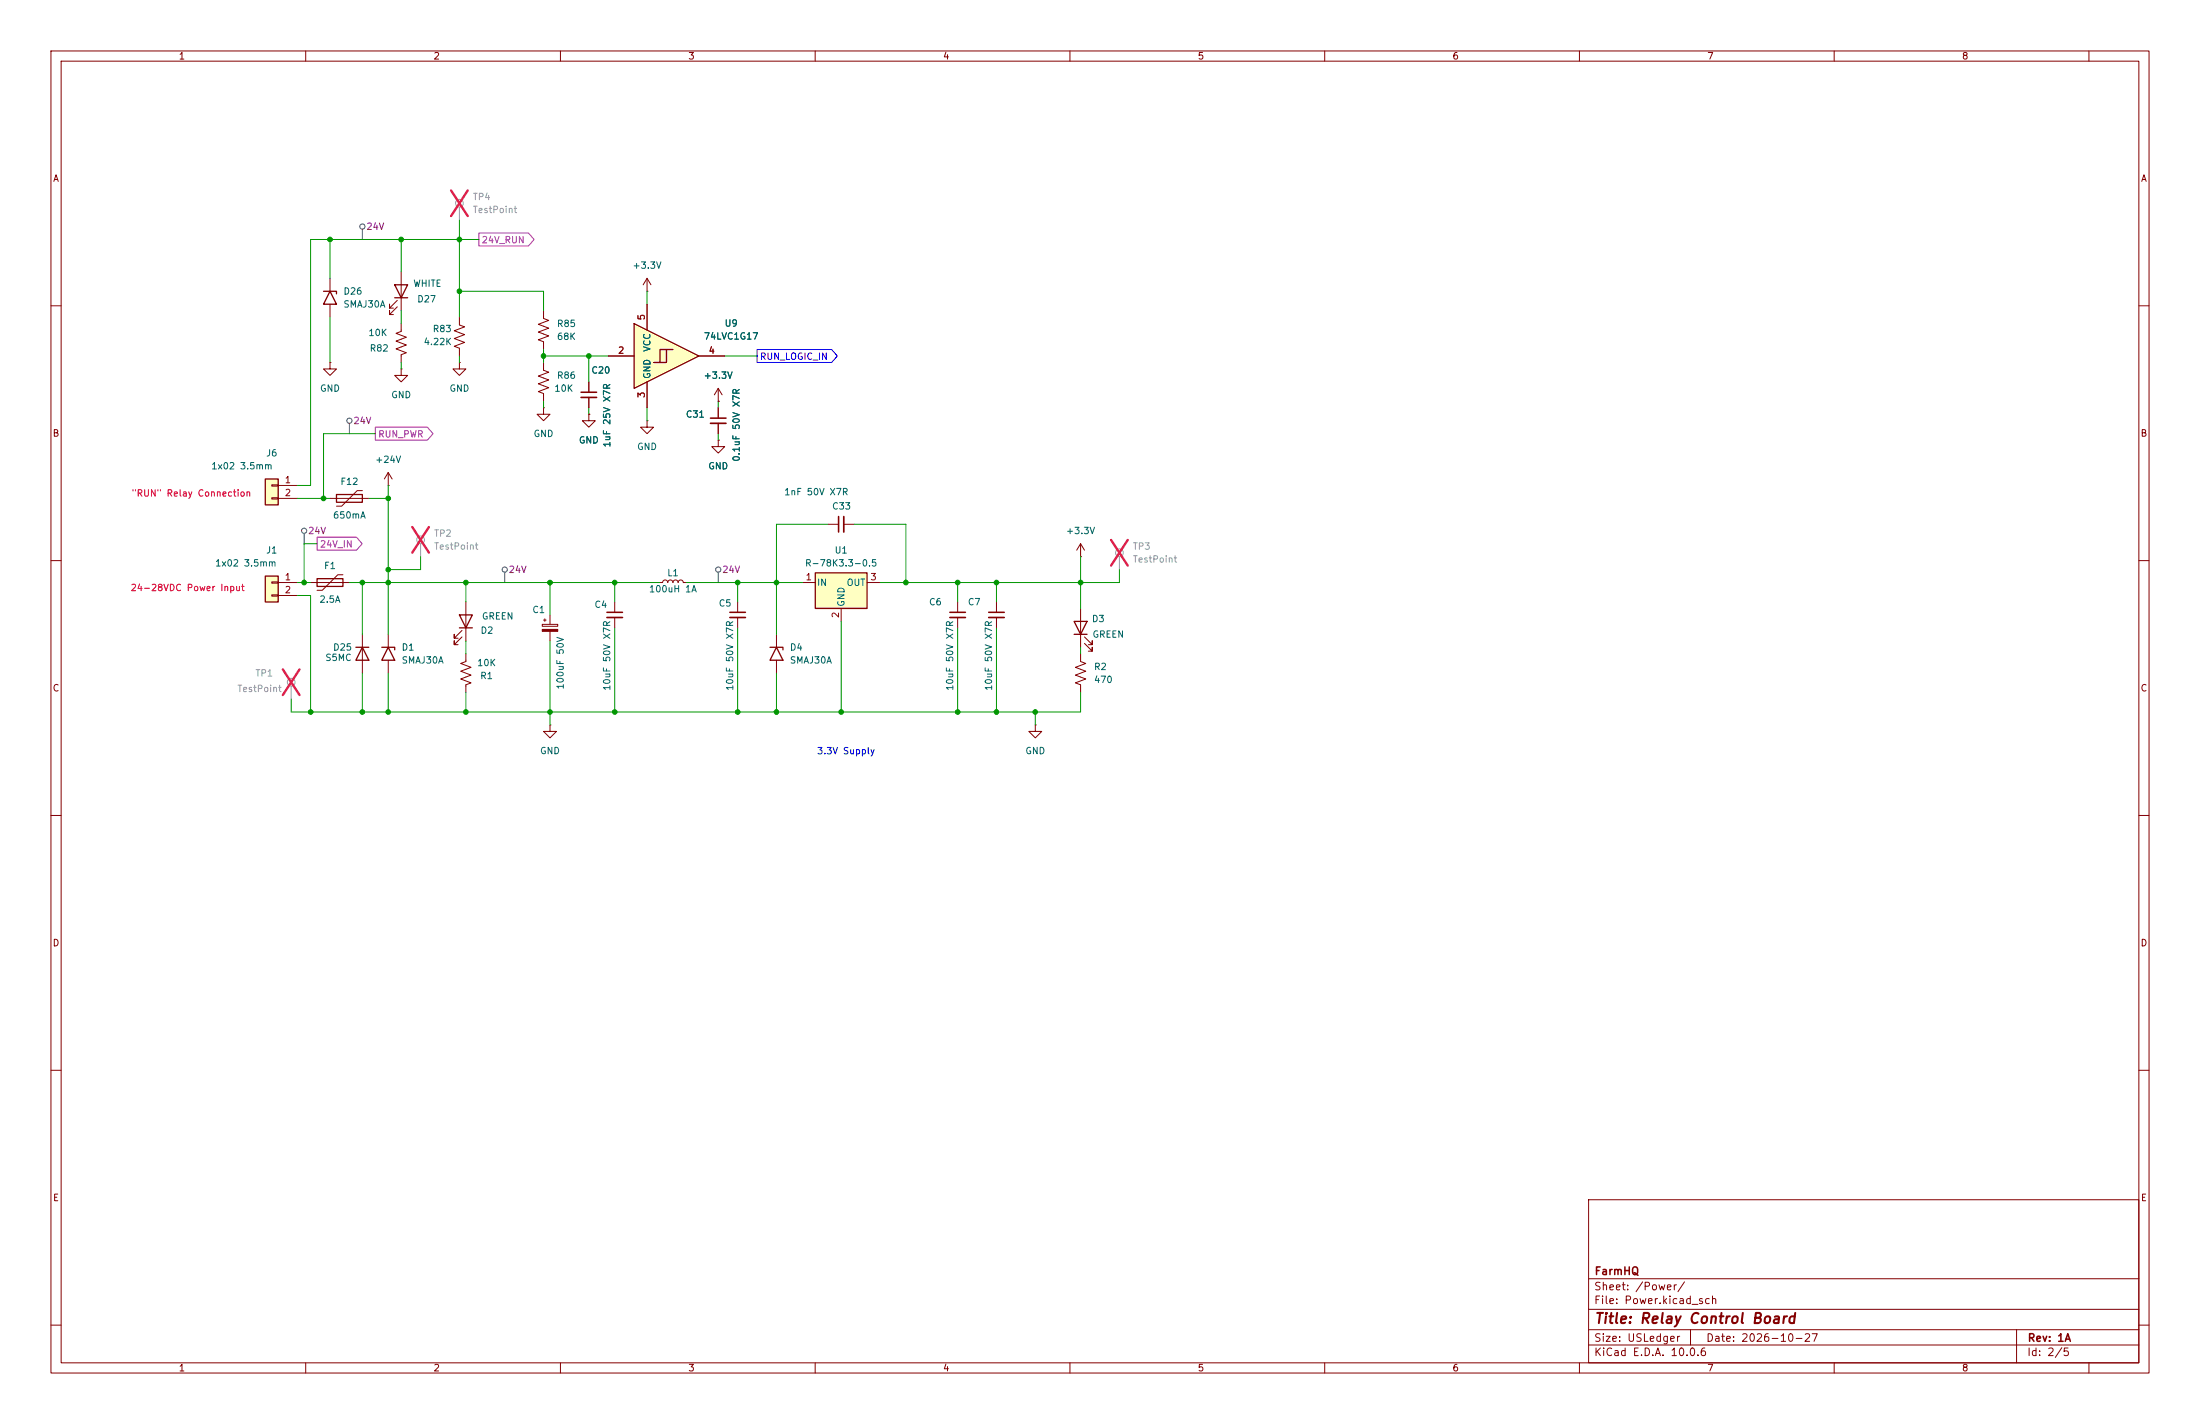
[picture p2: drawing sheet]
<svg xmlns="http://www.w3.org/2000/svg" width="432mm" height="279mm" viewBox="0 0 432 279" stroke-linecap="round" stroke-linejoin="round" font-family="sans-serif">
<g fill="none" stroke="#840000" stroke-width=".2">
<path d="M10 10h411.8v259.4h-411.8zM12 12h407.8v255.4h-407.8zM60 10v2M110 10v2M160 10v2M210 10v2M260 10v2M310 10v2M360 10v2M410 10v2M10 60h2M419.8 60h2"/>
<path d="M106.7 80v1.3h1.2l-1.2 1.3-1.3-1.3h1.3M106.7 80h.1M127 82.6v1.2h-1.3l1.3 1.3 1.3-1.3h-1.3M127 82.6h.1M10 110h2M212.1 109.2h.1M212.1 106.7l-.8 1.3M212.1 106.7l.8 1.3M212.1 106.7v2.5M419.8 110h2M10 160h2M419.8 160h2"/>
<path d="M10 210h2M419.8 210h2M311.8 235.4h108v32h-108zM10 260h2M311.8 256.9h108M311.8 250.9h108M419.8 260h2M60 267.4v2M110 267.4v2M160 267.4v2M210 267.4v2M260 267.4v2"/>
<path d="M310 267.4v2M311.8 263.9h108M311.8 260.9h108M331.8 260.9v3M360 267.4v2M395.8 260.9v6.5M410 267.4v2"/>
</g>
<path d="M52.1 113h2.5v5.1h-2.5z" fill="#ffffc2"/>
<path d="M66 97h5.1v1.6h-5.1zM52.1 113h2.5v5.1h-2.5z" fill="none" stroke="#840000" stroke-width=".25"/>
<path d="M115.6 74.9v2.1M115.6 78v2M64.8 97.8h7.6M71.1 96.3h-1l-3 3h-1.1M53.3 114.2h1.3v.2h-1.3zM53.3 116.7h1.3v.3h-1.3zM54.6 114.3h3.8M54.6 116.8h3.8M120.6 118.1v2M120.6 121.2v2" fill="none" stroke="#840000" stroke-width=".2"/>
<path d="M114 77h3.1M119.1 120.1h3.1" fill="none" stroke="#840000" stroke-width=".3"/>
<path d="M114 78h3.1M119.1 121.2h3.1" fill="none" stroke="#840000" stroke-width=".33"/>
<path d="M160 112.4h10.2v7h-10.2z" fill="#ffffc2"/>
<path d="M62.2 113.5h5.1v1.6h-5.1zM160 112.4h10.2v7h-10.2zM69.8 127h2.6M71.1 127l1.3 2.5h-2.6z" fill="none" stroke="#840000" stroke-width=".25"/>
<g fill="none" stroke="#840000" stroke-width=".2">
<path d="M127 57.2h.1M127 54.6l.8 1.3M127 54.6l-.8 1.3M127 54.6v2.6M106.7 61v1.5l1 .4-2 .7 2 .8-2 .8 2 .7-2 .8 1 .4v1.5M106.7 71.1v1.5l1 .4-2 .8 2 .7-2 .8 2 .8-2 .7 1 .4v1.5M115.6 81.3v1.3h-1.3l1.3 1.2 1.2-1.2h-1.2M115.6 81.3h.1M61 114.3h7.6M67.3 112.8h-1l-3.1 3h-1M157.5 114.3h2.5M162.6 102.9h2"/>
<path d="M165.1 119.4v2.5M165.6 102.9h2M170.2 114.3h2.5M71.1 124.5v7.6M203.2 142.2v1.3h1.3l-1.3 1.3-1.3-1.3h1.3M203.2 142.2h.1"/>
</g>
<path d="M164.6 101.3v3.1" fill="none" stroke="#840000" stroke-width=".3"/>
<path d="M165.6 101.3v3.1" fill="none" stroke="#840000" stroke-width=".33"/>
<path d="M52.1 94h2.5v5.1h-2.5z" fill="#ffffc2"/>
<path d="M52.1 94h2.5v5.1h-2.5zM74.9 127h2.6v.5M76.2 127l1.3 2.5h-2.6zM90.2 120.7h2.5l-1.3 2.5zM90.2 123.2h2.5" fill="none" stroke="#840000" stroke-width=".25"/>
<g fill="none" stroke="#840000" stroke-width=".2">
<path d="M141 78.7h.1M141 76.2v2.5M141 76.2l.7 1.3M141 76.2l-.8 1.3M53.3 95.1h1.3v.3h-1.3zM53.3 97.7h1.3v.2h-1.3zM54.6 95.3h3.8M54.6 97.8h3.8M141 86.4v1.2h-1.3l1.3 1.3 1.2-1.3h-1.2M141 86.4h.1M141 80v2M141 83.1v2"/>
<path d="M91.4 118.1v7.6M129.5 114.3h.5l.2-.4 .4-.1 .3 .1 .2 .4 .1-.4 .4-.1 .3 .1 .2 .4 .1-.4 .4-.1 .3 .1 .2 .4 .1-.4 .4-.1 .4 .1 .1 .4h.5M144.8 118.1v2M76.2 124.5v2.5M76.2 129.5v2.6M90.7 125l-1.5 1.5v-.8v.8h.7M90.7 123.7l-1.5 1.5v-.7v.7h.7M91.4 128.3v1.5l-1 .4 2.1 .7-2.1 .8 2.1 .8-2.1 .7 2.1 .8-1.1 .4v1.5M144.8 121.2v2M212.1 128.3v1.5l1 .4-2 .7 2 .8-2 .8 2 .7-2 .8 1 .4v1.5"/>
</g>
<path d="M139.4 82h3.1M143.3 120.1h3" fill="none" stroke="#840000" stroke-width=".3"/>
<path d="M139.4 83.1h3.1M143.3 121.2h3" fill="none" stroke="#840000" stroke-width=".33"/>
<g fill="none" stroke="#a1a1a1" stroke-width=".2">
<path d="M82.5 106.7v2.5M57.1 134.6v2.6"/>
<circle cx="82.5" cy="105.9" r=".76"/>
<circle cx="57.1" cy="133.9" r=".76"/>
</g>
<path d="M80.9 103.4l3.3 5M84.2 103.4l-3.3 5M55.5 131.3l3.3 5.1M58.8 131.3l-3.3 5.1" fill="none" stroke="#e12e31" stroke-width=".46"/>
<g fill="#ffffc2">
<path d="M124.5 63.5l12.7 6.4-12.7 6.3z"/>
<path d="M129.5 68.6v2.5h-1.2l2.5-2.5z"/>
<path d="M130.8 68.6h1.3l-2.6 2.5h1.3z"/>
</g>
<path d="M63.5 57.2h2.5v.5M64.8 57.2l1.2 2.5h-2.5zM77.5 55.9h2.5l-1.3 2.5zM77.5 58.4h2.5M124.5 63.5l12.7 6.4-12.7 6.3zM130.8 68.6h-1.3v2.5h-1.2M132.1 68.6h-1.3v2.5h-1.3M151.1 127h2.6v.5M152.4 127l1.3 2.5h-2.6zM210.8 121.9h2.6l-1.3 2.6zM210.8 124.5h2.6" fill="none" stroke="#840000" stroke-width=".25"/>
<g fill="none" stroke="#840000" stroke-width=".2">
<path d="M64.8 54.6v2.6M64.8 59.7v2.5M78 58.9l-1.5 1.6v-.8v.8h.7M78.7 53.3v7.7M127 59.7v5.1M64.8 71.1v1.3h1.2l-1.2 1.3-1.3-1.3h1.3M64.8 71.1h.1M78 60.2l-1.5 1.5v-.7v.7h.7M78.7 63.5v1.5l-1 .4 2.1 .8-2.1 .7 2.1 .8-2.1 .8 2.1 .7-1.1 .4v1.5M78.7 72.4v1.3h1.3l-1.3 1.2-1.2-1.2h1.2M78.7 72.4h.1M90.2 71.1v1.3h1.2l-1.2 1.3-1.3-1.3h1.3"/>
<path d="M90.2 71.1h.1M90.2 62.2v1.6l1 .3-2 .8 2 .8-2 .7 2 .8-2 .7 1 .4v1.6M115.6 74.9v2.1M115.6 78v2M119.4 69.9h5.1M127 74.9v5.1M137.2 69.9h5M141 78.7h.1M76.2 95.3h.1M76.2 92.7l-.8 1.3M76.2 92.7l.8 1.3M76.2 92.7v2.6"/>
<path d="M115.6 81.3h.1M141 86.4h.1M141 80v2M141 83.1v2M188 118.1v2M195.6 118.1v2M212.1 119.4v7.6M106.4 122.5h3.1v.4h-3.1zM106.7 121.7h.5M106.9 121.4v.5M107.9 120.7v1.8M107.9 123.9v1.8"/>
<path d="M152.4 124.5v2.5M152.4 129.5v2.6M188 121.2v2M195.6 121.2v2M212.9 126.2l1.5 1.6v-.8v.8h-.8M212.9 125l1.5 1.5v-.8v.8h-.8M107.9 142.2v1.3h1.3l-1.3 1.3-1.2-1.3h1.2M107.9 142.2h.1"/>
</g>
<g fill="none" stroke="#a1a1a1" stroke-width=".2">
<path d="M90.2 40.6v2.6M219.7 109.2v2.6"/>
<circle cx="90.2" cy="39.9" r=".76"/>
<circle cx="219.7" cy="108.5" r=".76"/>
</g>
<path d="M88.5 37.4l3.3 5M91.8 37.4l-3.3 5M218.1 105.9l3.2 5.1M221.3 105.9l-3.2 5.1" fill="none" stroke="#e12e31" stroke-width=".46"/>
<path d="M186.4 120.1h3.1M194.1 120.1h3" fill="none" stroke="#840000" stroke-width=".3"/>
<path d="M186.4 121.2h3.1M194.1 121.2h3" fill="none" stroke="#840000" stroke-width=".33"/>
<path d="M106.4 123.5h3.1v.4h-3.1z" fill="#840000" stroke="#840000" stroke-width=".2"/>
<g fill="none" stroke="#484848" stroke-width=".2">
<path d="M71.1 45v2M68.6 83.1v2M59.7 104.6v2.1M99.1 112.3v2M141 112.3v2"/>
<circle cx="71.1" cy="44.5" r=".51"/>
<circle cx="68.6" cy="82.6" r=".51"/>
<circle cx="59.7" cy="104.1" r=".51"/>
<circle cx="99.1" cy="111.8" r=".51"/>
<circle cx="141" cy="111.8" r=".51"/>
</g>
<path d="M94 45.7h9.7l1.1 1.3-1.1 1.3h-9.7zM73.7 83.8h10.2l1.1 1.3-1.1 1.3h-10.2zM62.2 105.4h7.8l1.1 1.3-1.1 1.3h-7.8z" fill="none" stroke="#c200c2" stroke-width=".2"/>
<path d="M148.6 68.6h14.6l1.1 1.3-1.1 1.2h-14.6z" fill="none" stroke="#00f" stroke-width=".2"/>
<g fill="none" stroke="#009600" stroke-width=".2">
<path d="M64.8 47v7.6M78.7 47v6.3M90.2 57.2h16.5v3.8M90.2 43.2v19M94 47h-33v48.3h-2.6M127 57.2v2.5M64.8 62.2v8.9M78.7 61v2.5M78.7 71.1v1.3M90.2 69.9v1.2M106.7 69.9h12.7M106.7 68.6v2.5"/>
<path d="M106.7 78.7v1.3M115.6 69.9v5M141 78.7v1.3M142.2 69.9h6.4M58.4 97.8h6.4M72.4 97.8h3.8M73.7 85.1h-10.2v12.7M76.2 95.3v29.2M115.6 80v1.3M127 80v2.6M141 85.1v1.3M58.4 114.3h2.6"/>
<path d="M58.4 116.8h2.6v22.9M62.2 106.7h-2.5v7.6M68.6 114.3h60.9M71.1 114.3v10.2M82.5 109.2v2.6h-6.3M91.4 114.3v3.8M107.9 114.3v6.4M120.6 114.3v3.8M134.6 114.3h22.9M144.8 114.3v3.8M162.6 102.9h-10.2v21.6M167.6 102.9h10.2v11.4"/>
<path d="M188 114.3v3.8M195.6 114.3v3.8M212.1 109.2v10.2M219.7 111.8v2.5h-47M71.1 132.1v7.6M76.2 132.1v7.6M91.4 125.7v2.6M91.4 135.9v3.8M107.9 125.7v16.5M120.6 123.2v16.5M144.8 123.2v16.5M152.4 132.1v7.6"/>
<path d="M165.1 121.9v17.8M188 123.2v16.5M195.6 123.2v16.5M203.2 139.7v2.5M212.1 135.9v3.8h-155v-2.5M212.1 127v1.3"/>
</g>
<g fill="#009600" stroke="#009600" stroke-width=".2">
<circle cx="59.7" cy="114.3" r=".46"/>
<circle cx="63.5" cy="97.8" r=".46"/>
<circle cx="76.2" cy="97.8" r=".46"/>
<circle cx="76.2" cy="114.3" r=".46"/>
<circle cx="71.1" cy="114.3" r=".46"/>
<circle cx="76.2" cy="111.8" r=".46"/>
<circle cx="144.8" cy="114.3" r=".46"/>
<circle cx="152.4" cy="139.7" r=".46"/>
<circle cx="144.8" cy="139.7" r=".46"/>
<circle cx="152.4" cy="114.3" r=".46"/>
<circle cx="120.6" cy="114.3" r=".46"/>
<circle cx="120.6" cy="139.7" r=".46"/>
<circle cx="115.6" cy="69.9" r=".46"/>
<circle cx="91.4" cy="114.3" r=".46"/>
<circle cx="107.9" cy="114.3" r=".46"/>
<circle cx="106.7" cy="69.9" r=".46"/>
<circle cx="165.1" cy="139.7" r=".46"/>
<circle cx="203.2" cy="139.7" r=".46"/>
<circle cx="212.1" cy="114.3" r=".46"/>
<circle cx="195.6" cy="139.7" r=".46"/>
<circle cx="195.6" cy="114.3" r=".46"/>
<circle cx="188" cy="114.3" r=".46"/>
<circle cx="188" cy="139.7" r=".46"/>
<circle cx="177.8" cy="114.3" r=".46"/>
<circle cx="90.2" cy="47" r=".46"/>
<circle cx="78.7" cy="47" r=".46"/>
<circle cx="64.8" cy="47" r=".46"/>
<circle cx="90.2" cy="57.2" r=".46"/>
<circle cx="91.4" cy="139.7" r=".46"/>
<circle cx="71.1" cy="139.7" r=".46"/>
<circle cx="76.2" cy="139.7" r=".46"/>
<circle cx="61" cy="139.7" r=".46"/>
<circle cx="107.9" cy="139.7" r=".46"/>
</g>
<text font-size="2" fill="#840000" x="312.8" y="260.2">Title: Relay Control Board</text>
<g font-size="1.5" fill="#840000">
<text x="312.8" y="250.5">FarmHQ</text>
<text x="312.8" y="256.2">File: Power.kicad_sch</text>
<text x="312.8" y="253.5">Sheet: /Power/</text>
<text x="312.8" y="263.6">Size: USLedger</text>
<text x="334.8" y="263.6">Date: 2026-10-27</text>
<text x="397.8" y="263.6">Rev: 1A</text>
<text x="312.8" y="266.4">KiCad E.D.A. 10.0.6</text>
<text x="397.8" y="266.4">Id: 2/5</text>
</g>
<g font-size="1.3" fill="#840000">
<text x="35" y="12">1</text>
<text x="85" y="12">2</text>
<text x="135" y="12">3</text>
<text x="185" y="12">4</text>
<text x="235" y="12">5</text>
<text x="285" y="12">6</text>
<text x="335" y="12">7</text>
<text x="385" y="12">8</text>
<text x="10.3" y="36">A</text>
<text x="420.1" y="36">A</text>
<text x="10.2" y="86">B</text>
<text x="420" y="86">B</text>
<text x="10.2" y="136">C</text>
<text x="420" y="136">C</text>
<text x="10.2" y="186">D</text>
<text x="420" y="186">D</text>
<text x="10.3" y="236">E</text>
<text x="420.1" y="236">E</text>
<text x="35" y="269.4">1</text>
<text x="85" y="269.4">2</text>
<text x="135" y="269.4">3</text>
<text x="185" y="269.4">4</text>
<text x="235" y="269.4">5</text>
<text x="285" y="269.4">6</text>
<text x="335" y="269.4">7</text>
<text x="385" y="269.4">8</text>
</g>
<g font-size="1.3" fill="#989898">
<text x="92.7" y="39.6">TP4</text>
<text x="92.7" y="42.1">TestPoint</text>
<text x="85.1" y="105.6">TP2</text>
<text x="85.1" y="108.2">TestPoint</text>
<text x="222.2" y="108.2">TP3</text>
<text x="222.2" y="110.7">TestPoint</text>
<text x="46.5" y="136.1">TestPoint</text>
<text x="50" y="133">TP1</text>
</g>
<g font-size="1.3" fill="#840084">
<text x="71.8" y="45.4">24V</text>
<text x="69.3" y="83.5">24V</text>
<text x="60.4" y="105.1">24V</text>
<text x="99.7" y="112.7">24V</text>
<text x="141.6" y="112.7">24V</text>
</g>
<g font-size="1.3" fill="#c200c2">
<text x="94.4" y="48">24V_RUN</text>
<text x="74.1" y="86.1">RUN_PWR</text>
<text x="62.7" y="107.7">24V_IN</text>
</g>
<g font-size="1.3" fill="#006464">
<text x="124" y="53">+3.3V</text>
<text x="67.3" y="58.1">D26</text>
<text x="81" y="56.6">WHITE</text>
<text x="81.8" y="59.6">D27</text>
<text x="67.3" y="60.7">SMAJ30A</text>
<text x="84.8" y="65.5">R83</text>
<text x="109.2" y="64.5">R85</text>
<text x="142.1" y="64.4">U9</text>
<text x="72.2" y="66.2">10K</text>
<text x="72.5" y="69.3">R82</text>
<text x="83" y="68">4.22K</text>
<text x="109.2" y="67">68K</text>
<text x="128" y="69.1" transform="rotate(-90 128 69.1)">VCC</text>
<text x="138" y="66.9">74LVC1G17</text>
<text x="62.7" y="77.2">GND</text>
<text x="88.1" y="77.2">GND</text>
<text x="108.7" y="77.2">10K</text>
<text x="109.2" y="74.6">R86</text>
<text x="116" y="73.6">C20</text>
<text x="128" y="74.4" transform="rotate(-90 128 74.4)">GND</text>
<text x="138" y="74.6">+3.3V</text>
<text x="76.7" y="78.4">GND</text>
<text x="134.5" y="82.2">C31</text>
<text x="52.1" y="89.9">J6</text>
<text x="104.6" y="86.1">GND</text>
<text x="113.5" y="87.3">GND</text>
<text x="120.1" y="87.9" transform="rotate(-90 120.1 87.9)">1uF 25V X7R</text>
<text x="124.9" y="88.6">GND</text>
<text x="41.4" y="92.4">1x02 3.5mm</text>
<text x="66.7" y="95.5">F12</text>
<text x="73.5" y="91.1">+24V</text>
<text x="138.9" y="92.4">GND</text>
<text x="145.5" y="90.7" transform="rotate(-90 145.5 90.7)">0.1uF 50V X7R</text>
<text x="153.8" y="97.5">1nF 50V X7R</text>
<text x="163.2" y="100.3">C33</text>
<text x="65.2" y="102.1">650mA</text>
<text x="209.1" y="105.1">+3.3V</text>
<text x="42.1" y="111.5">1x02 3.5mm</text>
<text x="52.1" y="108.9">J1</text>
<text x="63.5" y="112">F1</text>
<text x="130.8" y="113.4">L1</text>
<text x="157.9" y="111.5">R-78K3.3-0.5</text>
<text x="163.7" y="108.9">U1</text>
<text x="62.6" y="118.6">2.5A</text>
<text x="116.6" y="119.6">C4</text>
<text x="127.3" y="116.5">100uH 1A</text>
<text x="141" y="119.3">C5</text>
<text x="160.2" y="115.3">IN</text>
<text x="166.1" y="119.2" transform="rotate(-90 166.1 119.2)">GND</text>
<text x="166.1" y="115.3">OUT</text>
<text x="182.2" y="119.1">C6</text>
<text x="189.8" y="119.1">C7</text>
<text x="94.2" y="124.7">D2</text>
<text x="94.5" y="121.9">GREEN</text>
<text x="104.4" y="120.6">C1</text>
<text x="214.2" y="122.4">D3</text>
<text x="214.3" y="125.4">GREEN</text>
<text x="63.7" y="130">S5MC</text>
<text x="65.3" y="128">D25</text>
<text x="78.7" y="128">D1</text>
<text x="78.7" y="130.5">SMAJ30A</text>
<text x="93.5" y="131">10K</text>
<text x="154.9" y="128">D4</text>
<text x="154.9" y="130.5">SMAJ30A</text>
<text x="214.6" y="131.8">R2</text>
<text x="94.1" y="133.6">R1</text>
<text x="110.9" y="135.4" transform="rotate(-90 110.9 135.4)">100uF 50V</text>
<text x="120.1" y="135.7" transform="rotate(-90 120.1 135.7)">10uF 50V X7R</text>
<text x="144.2" y="135.7" transform="rotate(-90 144.2 135.7)">10uF 50V X7R</text>
<text x="187.4" y="135.7" transform="rotate(-90 187.4 135.7)">10uF 50V X7R</text>
<text x="195" y="135.7" transform="rotate(-90 195 135.7)">10uF 50V X7R</text>
<text x="214.6" y="134.3">470</text>
<text x="105.9" y="148.3">GND</text>
<text x="201.1" y="148.3">GND</text>
</g>
<g font-size="1.3" fill="#a90000">
<text x="126.9" y="63" transform="rotate(-90 126.9 63)">5</text>
<text x="121.2" y="69.7">2</text>
<text x="139" y="69.7">4</text>
<text x="126.9" y="78.2" transform="rotate(-90 126.9 78.2)">3</text>
<text x="55.8" y="95.1">1</text>
<text x="55.8" y="97.7">2</text>
<text x="55.8" y="114.2">1</text>
<text x="55.8" y="116.7">2</text>
<text x="158" y="114.2">1</text>
<text x="170.7" y="114.2">3</text>
<text x="165" y="121.4" transform="rotate(-90 165 121.4)">2</text>
</g>
<text font-size="1.3" fill="#00f" x="149" y="70.9">RUN_LOGIC_IN</text>
<g font-size="1.3" fill="#f00">
<text x="25.7" y="97.7">&quot;RUN&quot; Relay Connection</text>
<text x="25.5" y="116.3">24-28VDC Power Input</text>
</g>
<text font-size="1.3" fill="#0000c2" x="160.2" y="148.3">3.3V Supply</text>
</svg>
